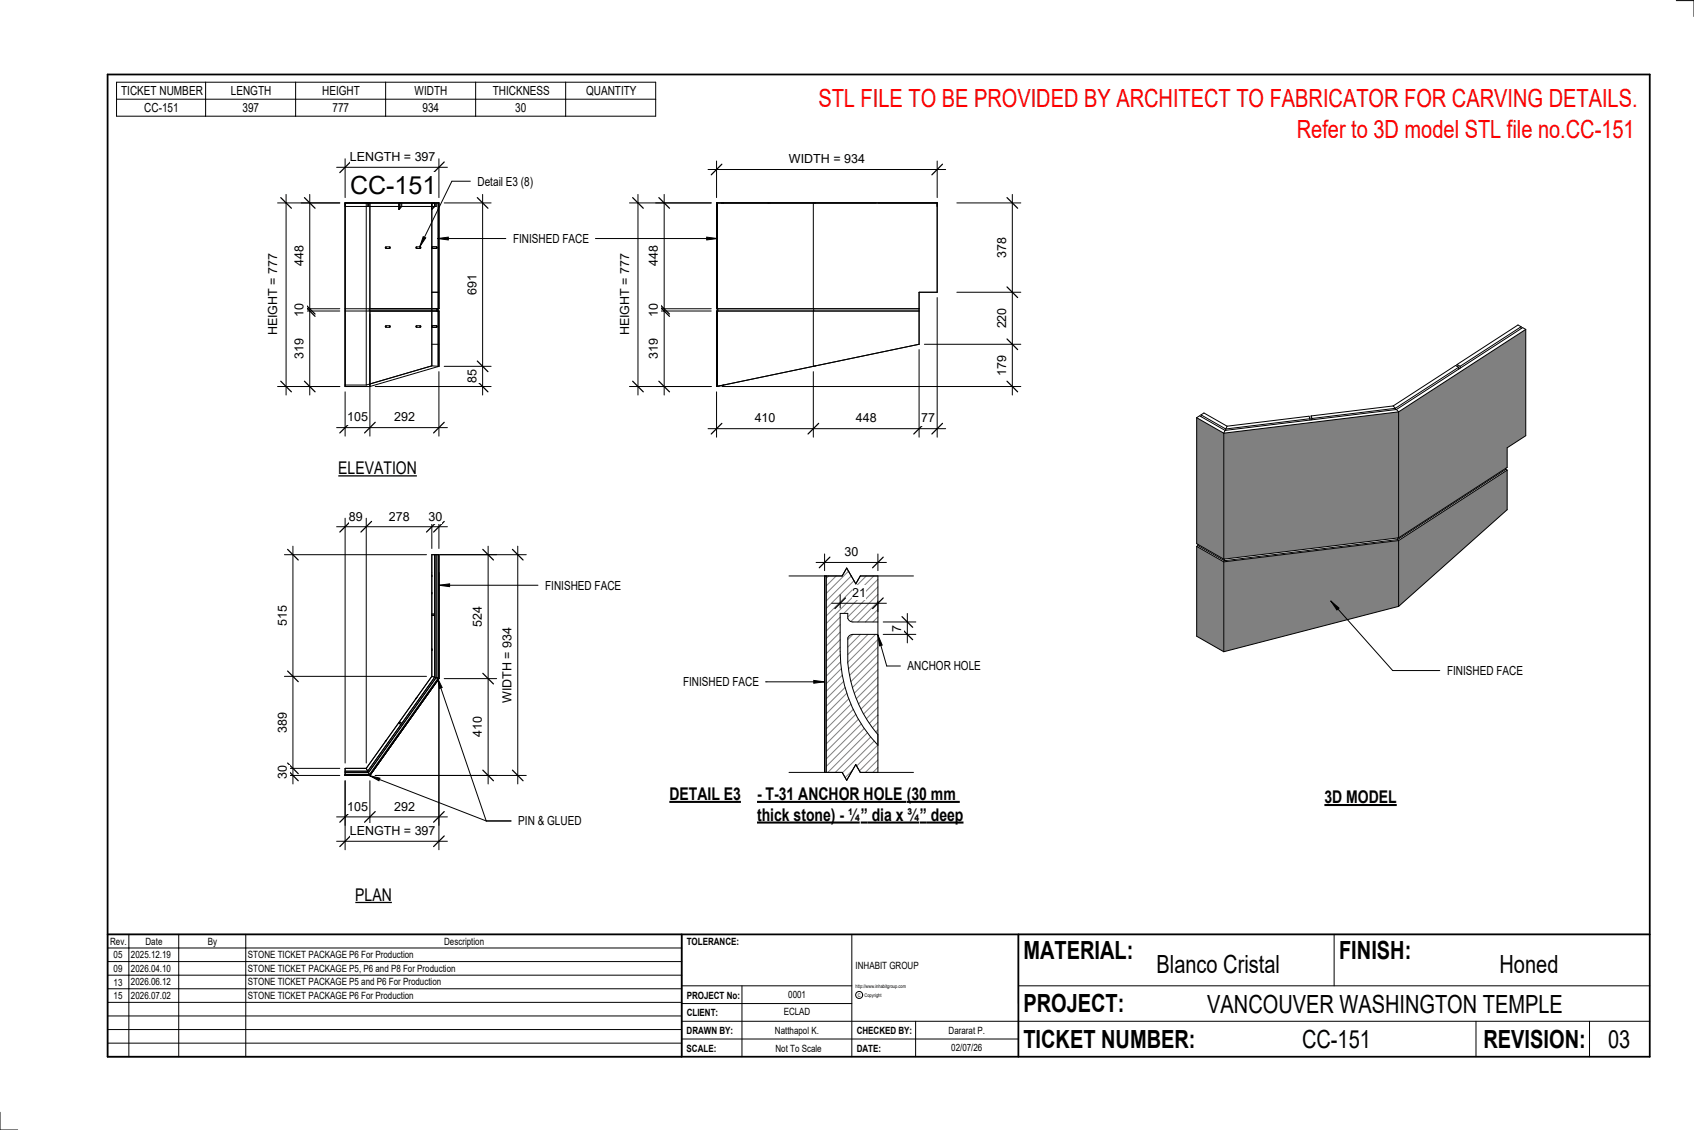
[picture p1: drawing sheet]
<svg xmlns="http://www.w3.org/2000/svg" width="914mm" height="610mm" viewBox="0 0 914 610" stroke-linecap="round" stroke-linejoin="round" font-family="sans-serif">
<path d="M387 168v41v-1v-40zM387 109v58v-58z" fill="#7c7c7c"/>
<path d="M387 109v58M439 109v58M387 168v40M387 167v1M439 168v30M439 167v1M496 167h-109v-58h119v49h-10v28l-109 23v-41h109" fill="none" stroke="#000" stroke-width=".54"/>
<g fill="#7c7c7c">
<path d="M236 167v1z"/>
<path d="M236 168v30h1v-30zM236 109v58h1v-58z"/>
</g>
<g fill="none" stroke="#000" stroke-width=".54">
<path d="M198 109v99M198 109v2M199 109v2M200 109v100M215 109v4M215 113h1M216 109v4M216 109v2l-1 2M217 109v2l-1 2M233 109v88M235 109v2l-2 2M235 109v2h-49"/>
<path d="M236 109v58M208 133v1zM208 133h2M208 134h2M210 133v1zM225 133v1zM225 133h2M225 134h2M227 133v1zM233 133v1zM233 134h.1M233 133h3"/>
<path d="M233 134h3M236 133v1zM236 134h.1M233 158h3M186 167h51v-58h-51v100h14M186 168h51v30l-37 11M199 167v1M208 176v1zM208 176h2M208 177h2M210 176v1zM225 176v1z"/>
<path d="M225 176h2M225 177h2M227 176v1zM233 176h.1M233 176v1zM233 176h3M233 177h3M236 176h.1M236 176v1zM236 167v1M236 168v30M233 197l3 1"/>
<path d="M233 197l-35 11M233 186h3M186 208h12"/>
</g>
<path d="M236 299h1v67l-37 52h-14h13l37-52z" fill="#7c7c7c"/>
<g fill="none" stroke="#000" stroke-width=".54">
<path d="M235 299v66l-19 26M235 299v67l-36 51h-13M236 299v67l-37 52h-13M233 310v1M233 320h.1M233 332h2M233 331h2M233 350v1M225 376l-1 1M233 365l4 1M233 365v-66h4v67M233 365l-35 50"/>
<path d="M237 366l-37 52M208 399v1M215 390l1 1M216 389l1 1M216 391l-18 25h-12M198 415l2 3M198 415h-12v3h14"/>
</g>
<g fill="#808080">
<path d="M646 295l15 8v49l-15-9z"/>
<path d="M755 292l59-38v21l-59 52z"/>
<path d="M661 303l94-11v35l-94 25z"/>
<path d="M646 225l15 9v68l-15-9z"/>
<path d="M755 222l69-44v57l-10 7v10l-59 38z"/>
<path d="M661 234l94-12v68l-94 12z"/>
</g>
<g fill="none" stroke="#000" stroke-width=".54">
<path d="M821 176l-2-1-33 22M821 176l-33 22M821 176v1M824 178l-69 44M824 178l-2-1-68 44M824 178v57l-10 7v10l-59 38M786 197v1M786 197l2 1M787 198v1M787 198l-1-1-34 22M787 198l-34 22M788 198v1"/>
<path d="M752 219l1 1M752 219l-44 5M646 225l15 9M646 225l2-1 13 8M646 225v68l15 9M648 224l2-1 12 7M648 224v1M648 224l14 7M661 234v68M661 232v2M662 231v1M662 230v1"/>
<path d="M707 226l-45 5M707 226v-1l-45 5M707 226v1M708 224v3M708 224v2M708 226h.1M753 220v1M753 220l-45 6M754 221l1 1M754 221l-93 11M755 222l-94 12M755 222v68"/>
<path d="M813 253l-59 38M813 253h.1M813 253l1 1M814 254v21l-59 52M814 254l-59 38M646 295v48l15 9M646 295l15 8M647 294l-1 1M647 294h.1M647 294l14 8M754 291l-93 11M754 290v1"/>
<path d="M755 292v35M755 292l-94 11M755 290l-94 12M661 303v49M661 302h.1M755 327l-94 25"/>
</g>
<path d="M446 311v106h9l2 4 5-9 2 5h10v-15a73 73 0 0 1-20-51v-20h4v3l2 1 14 1v-25h-10l-2 4-5-9-2 5zM458 343v1a67 67 0 0 0 4 32 69 69 0 0 0 12 20v-54h-14z" fill="#fff"/>
<path d="M445 311h1v106h-1z" fill="#7c7c7c"/>
<g fill="none" stroke="#808080" stroke-width=".54">
<path d="M447 311l-1 1M451 311l-5 5M458 308l-12 12M459 311l-13 13M461 313l-15 15M468 311l-22 21M472 311l-26 25M474 313l-18 18M474 317l-16 16M454 333l-8 7M454 337l-8 7M474 321l-15 14"/>
<path d="M474 325l-11 11M474 329l-7 7M474 333l-3 3M454 341l-8 7M454 345l-8 8M454 349l-8 8M454 353l-8 8M454 357l-8 8M460 342l-2 3M464 342l-6 7M469 342l-11 11M473 342l-15 15"/>
<path d="M474 345l-16 16M474 349l-15 15M474 353l-15 15M474 357l-14 14M454 361l-8 8M455 364l-9 9M455 368l-9 9M456 371l-10 10M457 374l-11 11M458 377l-12 12M459 380l-13 13M474 361l-13 13"/>
<path d="M474 365l-12 12M474 369l-11 11M474 373l-9 10M474 377l-8 8M461 383l-15 14M462 385l-16 16M463 388l-17 17M465 390l-19 19M467 393l-21 20M468 395l-21 22M470 398l-19 19M472 400l-17 17"/>
<path d="M474 382l-6 6M474 386l-5 4M474 390l-3 3M474 394l-1 1M460 416l-4 3M474 402l-12 11M474 406l-10 10M474 410l-7 7M474 414l-3 3"/>
</g>
<path d="M382 91h128M387 87v20M506 87v20M445 311h10l2-5 5 9 2-4h10v106h-10l-2-5-5 9-2-4h-10zM446 311v106M474 336l-14-1-2-1v-3h-4a112 112 0 0 0 4 45 73 73 0 0 0 16 26M474 342h-14l-2 2a67 67 0 0 0 6 36 69 69 0 0 0 10 16" fill="none" stroke="#000" stroke-width=".54"/>
<path d="M390 89l-6 5M509 89l-6 5" fill="none" stroke="#000" stroke-width=".67"/>
<path d="M426 82h41v8h-41z" fill="#fff"/>
<path d="M354 109h30M359 105v108M354 167h30M354 168h30M354 209h30" fill="none" stroke="#000" stroke-width=".54"/>
<path d="M356 107l5 5M356 164l5 5M356 165l5 6M356 206l5 5" fill="none" stroke="#000" stroke-width=".67"/>
<g fill="#fff">
<path d="M349 183h8v11h-8z"/>
<path d="M349 164h8v7h-8z"/>
<path d="M349 133h8v11h-8z"/>
</g>
<path d="M340 109h44M344 105v108M340 209h44" fill="none" stroke="#000" stroke-width=".54"/>
<path d="M341 107l6 5M341 206l6 5" fill="none" stroke="#000" stroke-width=".67"/>
<path d="M334 137h7v44h-7z" fill="#fff"/>
<path d="M516 109h35M546 105v108M516 158h35M499 186h52M390 209h161" fill="none" stroke="#000" stroke-width=".54"/>
<path d="M544 107l5 5M544 155l5 6M544 183l5 6M544 206l5 5" fill="none" stroke="#000" stroke-width=".67"/>
<g fill="#fff">
<path d="M537 192h8v11h-8z"/>
<path d="M537 166h8v11h-8z"/>
<path d="M537 128h8v11h-8z"/>
</g>
<path d="M506 161v75M496 189v47M387 211v25M439 200v36M382 231h128" fill="none" stroke="#000" stroke-width=".54"/>
<path d="M390 228l-6 6M442 228l-6 6M499 228l-6 6M509 228l-6 6" fill="none" stroke="#000" stroke-width=".67"/>
<g fill="#fff">
<path d="M497 222h8v7h-8z"/>
<path d="M462 222h11v7h-11z"/>
<path d="M407 222h11v7h-11z"/>
</g>
<path d="M163 109h20M167 105v108M163 168h20M163 167h20M163 209h20" fill="none" stroke="#000" stroke-width=".54"/>
<path d="M164 107l6 5M164 165l6 6M164 164l6 5M164 206l6 5" fill="none" stroke="#000" stroke-width=".67"/>
<g fill="#fff">
<path d="M158 133h7v11h-7z"/>
<path d="M158 164h7v7h-7z"/>
<path d="M158 183h7v11h-7z"/>
</g>
<path d="M240 109h25M261 105v108M240 198h25M203 209h62" fill="none" stroke="#000" stroke-width=".54"/>
<path d="M258 107l5 5M258 195l5 5M258 206l5 5" fill="none" stroke="#000" stroke-width=".67"/>
<g fill="#fff">
<path d="M251 148h8v11h-8z"/>
<path d="M251 199h8v8h-8z"/>
</g>
<path d="M150 109h33M154 105v108M150 209h33" fill="none" stroke="#000" stroke-width=".54"/>
<path d="M152 107l5 5M152 206l5 5" fill="none" stroke="#000" stroke-width=".67"/>
<path d="M144 137h7v44h-7z" fill="#fff"/>
<path d="M200 169v66M186 211v24M237 200v35M182 231h60" fill="none" stroke="#000" stroke-width=".54"/>
<path d="M189 228l-6 6M203 228l-6 6M240 228l-6 6" fill="none" stroke="#000" stroke-width=".67"/>
<g fill="#fff">
<path d="M187 221h11v8h-11z"/>
<path d="M213 221h11v8h-11z"/>
</g>
<path d="M182 90h60M186 86v21M237 86v21" fill="none" stroke="#000" stroke-width=".54"/>
<path d="M189 87l-6 6M240 87l-6 6" fill="none" stroke="#000" stroke-width=".67"/>
<g fill="#fff">
<path d="M189 81h46v7h-46z"/>
<path d="M189 93h47v15h-47z"/>
</g>
<path d="M228 128h2l-3 5z" fill="#000"/>
<path d="M254 98h-10l-17 35M228 128h2l-3 5z" fill="none" stroke="#000" stroke-width=".54"/>
<path d="M258 94h29v8h-29z" fill="#fff"/>
<path d="M237 299h31M263 295v128M240 366h28M203 418h65" fill="none" stroke="#000" stroke-width=".54"/>
<path d="M261 296l5 6M261 363l5 6M261 415l5 6" fill="none" stroke="#000" stroke-width=".67"/>
<g fill="#fff">
<path d="M254 327h8v11h-8z"/>
<path d="M254 387h8v11h-8z"/>
</g>
<path d="M154 299h76M158 295v128M154 365h76M154 418h29M154 415h29" fill="none" stroke="#000" stroke-width=".54"/>
<path d="M155 296l6 6M155 362l6 6M155 415l6 6M155 412l6 5" fill="none" stroke="#000" stroke-width=".67"/>
<g fill="#fff">
<path d="M149 327h7v11h-7z"/>
<path d="M149 384h7v11h-7z"/>
<path d="M149 413h7v7h-7z"/>
</g>
<path d="M237 299h47M279 295v128M203 418h81" fill="none" stroke="#000" stroke-width=".54"/>
<path d="M277 296l5 6M277 415l5 6" fill="none" stroke="#000" stroke-width=".67"/>
<path d="M270 338h8v41h-8z" fill="#fff"/>
<path d="M186 280v132M198 280v132M233 280v16M237 280v16M182 284h60" fill="none" stroke="#000" stroke-width=".54"/>
<path d="M189 281l-6 6M201 281l-6 6M236 281l-6 6M240 281l-6 6" fill="none" stroke="#000" stroke-width=".67"/>
<g fill="#fff">
<path d="M231 275h8v7h-8z"/>
<path d="M210 275h11v7h-11z"/>
<path d="M188 275h8v7h-8z"/>
</g>
<path d="M237 369v76M186 421v24M200 421v24M182 441h60" fill="none" stroke="#000" stroke-width=".54"/>
<path d="M189 438l-6 6M203 438l-6 6M240 438l-6 6" fill="none" stroke="#000" stroke-width=".67"/>
<g fill="#fff">
<path d="M213 431h11v8h-11z"/>
<path d="M187 431h11v8h-11z"/>
</g>
<path d="M237 369v89M186 421v37M182 454h60" fill="none" stroke="#000" stroke-width=".54"/>
<path d="M189 451l-6 6M240 451l-6 6" fill="none" stroke="#000" stroke-width=".67"/>
<path d="M189 444h46v8h-46z" fill="#fff"/>
<path d="M426 311h29l2-5 5 9 2-4h29M413 368h32M439 367l6 1-6 1zM426 417h29l2 4 5-9 2 5h29" fill="none" stroke="#000" stroke-width=".54"/>
<path d="M439 367l6 1-6 1z" fill="#000"/>
<g fill="#fff">
<path d="M369 364h40v8h-40z"/>
<path d="M361 423h39v11h-39z"/>
</g>
<path d="M361 433h39" fill="none" stroke="#000" stroke-width="1.1" stroke-linecap="butt"/>
<g fill="#fff">
<path d="M409 423h81v11h-81z"/>
<path d="M490 423h28v11h-28z"/>
<path d="M409 434h56v11h-56z"/>
<path d="M465 434h3v11h-3z"/>
<path d="M468 434h28v11h-28z"/>
<path d="M496 434h4v11h-4z"/>
<path d="M500 434h20v11h-20z"/>
</g>
<path d="M409 433h80M490 433h28M409 444h55M465 444h31M496 444h24" fill="none" stroke="#000" stroke-width="1.1" stroke-linecap="butt"/>
<path d="M477 336h17M490 331v16M477 342h17" fill="none" stroke="#000" stroke-width=".54"/>
<path d="M487 339l6 6M487 333l6 5" fill="none" stroke="#000" stroke-width=".67"/>
<path d="M480 337h8v4h-8z" fill="#fff"/>
<path d="M449 325h29M454 321v7M474 324v6" fill="none" stroke="#000" stroke-width=".54"/>
<path d="M456 323l-5 5M477 323l-6 5" fill="none" stroke="#000" stroke-width=".67"/>
<path d="M460 316h7v8h-7z" fill="#fff"/>
<path d="M474 343l2 5h-1z" fill="#000"/>
<path d="M474 343l2 5h-1zM474 343l5 16h7" fill="none" stroke="#000" stroke-width=".54"/>
<path d="M490 356h39v7h-39z" fill="#fff"/>
<path d="M445 299v9M474 299v9M441 303h37" fill="none" stroke="#000" stroke-width=".54"/>
<path d="M448 301l-6 5M477 301l-6 5" fill="none" stroke="#000" stroke-width=".67"/>
<path d="M456 294h7v8h-7z" fill="#fff"/>
<g fill="none" stroke="#000" stroke-width=".54">
<path d="M905 0h9v9M460 504v66M720 504v28M891 504h-341v37M368 532h92M401 532v38M550 532h341M368 551h523M368 541h92M494 551v19M797 551v19M858 551v19"/>
<path d="M368 561h182M0 600v10h10"/>
<circle cx="464" cy="537" r="1.9"/>
</g>
<path d="M58 40h833v530h-833zM58 504h833M368 504v66M550 504v66" fill="none" stroke="#000" stroke-width=".96"/>
<g fill="#fff">
<path d="M652 534h192v15h-192z"/>
<path d="M513 562h17v6h-17z"/>
<path d="M425 533h10v6h-10z"/>
<path d="M423 543h15v6h-15z"/>
<path d="M418 553h24v6h-24z"/>
<path d="M624 513h68v15h-68z"/>
<path d="M809 513h33v15h-33z"/>
<path d="M512 553h20v6h-20z"/>
<path d="M703 553h37v15h-37z"/>
<path d="M442 45h443v16h-443z"/>
<path d="M868 553h12v15h-12z"/>
<path d="M61 512h5v6h-5z"/>
<path d="M61 520h5v6h-5z"/>
<path d="M61 527h5v6h-5z"/>
<path d="M61 534h5v6h-5z"/>
<path d="M183 247h42v11h-42z"/>
</g>
<path d="M183 257h42" fill="none" stroke="#000" stroke-width=".69" stroke-linecap="butt"/>
<path d="M192 477h20v11h-20z" fill="#fff"/>
<path d="M192 487h20" fill="none" stroke="#000" stroke-width=".69" stroke-linecap="butt"/>
<path d="M715 424h39v12h-39z" fill="#fff"/>
<path d="M715 434h39" fill="none" stroke="#000" stroke-width="1.1" stroke-linecap="butt"/>
<path d="M700 62h184v15h-184z" fill="#fff"/>
<g fill="none" stroke="#000" stroke-width=".54">
<path d="M63 44h291v19h-291zM63 54h291M111 44v19M160 44v19M208 44v19M257 44v19M305 44v19M236 129l6-1v1zM236 129h37M321 129h66M381 128l6 1h-6zM58 504h310v66h-310z"/>
<path d="M58 519h310M58 511h310M70 504v66M96 504v66M133 504v66M58 533h310M58 526h310M58 555h310M58 548h310M58 541h310M58 563h310"/>
</g>
<path d="M236 129l6-1v1zM381 128l6 1h-6z" fill="#000"/>
<path d="M277 125h41v8h-41z" fill="#fff"/>
<path d="M237 316l6-1v1z" fill="#000"/>
<path d="M237 316l6-1v1zM237 316h53" fill="none" stroke="#000" stroke-width=".54"/>
<path d="M294 312h41v8h-41z" fill="#fff"/>
<path d="M718 324l5 4-1 1z" fill="#000"/>
<path d="M718 324l5 4-1 1zM718 324l34 38h25" fill="none" stroke="#000" stroke-width=".54"/>
<path d="M781 358h41v8h-41z" fill="#fff"/>
<path d="M236 366l3 5h-2zM199 418l6 2v1z" fill="#000"/>
<path d="M236 366l3 5h-2zM236 366l26 77M199 418l6 2v1zM199 418l63 25M262 443h14" fill="none" stroke="#000" stroke-width=".54"/>
<path d="M280 439h34v8h-34z" fill="#fff"/>
<g font-size="13.5" fill="#f00">
<text x="442" y="58">STL FILE TO BE PROVIDED BY ARCHITECT TO FABRICATOR FOR CARVING DETAILS.</text>
<text x="700" y="75">Refer to 3D model STL file no.CC-151</text>
</g>
<g font-size="13.5">
<text x="189" y="105">CC-151</text>
<text x="552" y="517">MATERIAL:</text>
<text x="723" y="517">FINISH:</text>
<text x="624" y="525">Blanco Cristal</text>
<text x="809" y="525">Honed</text>
<text x="552" y="546">PROJECT:</text>
<text x="652" y="546">VANCOUVER WASHINGTON TEMPLE</text>
<text x="552" y="565">TICKET NUMBER:</text>
<text x="703" y="565">CC-151</text>
<text x="801" y="565">REVISION:</text>
<text x="868" y="565">03</text>
</g>
<g font-size="9.4">
<text x="183" y="256">ELEVATION</text>
<text x="361" y="432">DETAIL E3</text>
<text x="409" y="432">- T-31 ANCHOR HOLE</text>
<text x="490" y="432">(30 mm</text>
<text x="715" y="433">3D MODEL</text>
<text x="409" y="443">thick stone) - ¼</text>
<text x="465" y="443">”</text>
<text x="471" y="443">dia x ¾</text>
<text x="496" y="443">”</text>
<text x="502" y="443">deep</text>
<text x="192" y="486">PLAN</text>
</g>
<g font-size="6.7">
<text x="65" y="51">TICKET NUMBER</text>
<text x="125" y="51">LENGTH</text>
<text x="174" y="51">HEIGHT</text>
<text x="224" y="51">WIDTH</text>
<text x="266" y="51">THICKNESS</text>
<text x="316" y="51">QUANTITY</text>
<text x="78" y="60">CC-151</text>
<text x="131" y="60">397</text>
<text x="179" y="60">777</text>
<text x="228" y="60">934</text>
<text x="278" y="60">30</text>
<text x="189" y="87">LENGTH = 397</text>
<text x="426" y="88">WIDTH = 934</text>
<text x="258" y="100">Detail E3 (8)</text>
<text x="277" y="131">FINISHED FACE</text>
<text x="164" y="144" transform="rotate(-90 164 144)">448</text>
<text x="355" y="144" transform="rotate(-90 355 144)">448</text>
<text x="543" y="139" transform="rotate(-90 543 139)">378</text>
<text x="257" y="159" transform="rotate(-90 257 159)">691</text>
<text x="164" y="171" transform="rotate(-90 164 171)">10</text>
<text x="355" y="171" transform="rotate(-90 355 171)">10</text>
<text x="543" y="177" transform="rotate(-90 543 177)">220</text>
<text x="150" y="181" transform="rotate(-90 150 181)">HEIGHT = 777</text>
<text x="340" y="181" transform="rotate(-90 340 181)">HEIGHT = 777</text>
<text x="164" y="194" transform="rotate(-90 164 194)">319</text>
<text x="355" y="194" transform="rotate(-90 355 194)">319</text>
<text x="543" y="203" transform="rotate(-90 543 203)">179</text>
<text x="257" y="207" transform="rotate(-90 257 207)">85</text>
<text x="187" y="227">105</text>
<text x="213" y="227">292</text>
<text x="407" y="228">410</text>
<text x="462" y="228">448</text>
<text x="497" y="228">77</text>
<text x="188" y="281">89</text>
<text x="210" y="281">278</text>
<text x="231" y="281">30</text>
<text x="456" y="300">30</text>
<text x="294" y="318">FINISHED FACE</text>
<text x="460" y="322">21</text>
<text x="155" y="338" transform="rotate(-90 155 338)">515</text>
<text x="260" y="338" transform="rotate(-90 260 338)">524</text>
<text x="486" y="341" transform="rotate(-90 486 341)">7</text>
<text x="490" y="362">ANCHOR HOLE</text>
<text x="781" y="364">FINISHED FACE</text>
<text x="369" y="370">FINISHED FACE</text>
<text x="276" y="379" transform="rotate(-90 276 379)">WIDTH = 934</text>
<text x="155" y="395" transform="rotate(-90 155 395)">389</text>
<text x="260" y="398" transform="rotate(-90 260 398)">410</text>
<text x="155" y="420" transform="rotate(-90 155 420)">30</text>
<text x="187" y="437">105</text>
<text x="213" y="437">292</text>
<text x="280" y="445">PIN &amp; GLUED</text>
<text x="189" y="450">LENGTH = 397</text>
</g>
<g font-size="5.4">
<text x="59" y="510">Rev.</text>
<text x="79" y="510">Date</text>
<text x="112" y="510">By</text>
<text x="240" y="510">Description</text>
<text x="371" y="510">TOLERANCE:</text>
<text x="61" y="517">05</text>
<text x="71" y="517">2025.12.19</text>
<text x="134" y="517">STONE TICKET PACKAGE P6 For Production</text>
<text x="61" y="525">09</text>
<text x="71" y="524">2026.04.10</text>
<text x="134" y="524">STONE TICKET PACKAGE P5, P6 and P8 For Production</text>
<text x="462" y="523">INHABIT GROUP</text>
<text x="61" y="532">13</text>
<text x="71" y="532">2026.06.12</text>
<text x="134" y="532">STONE TICKET PACKAGE P5 and P6 For Production</text>
<text x="61" y="539">15</text>
<text x="71" y="539">2026.07.02</text>
<text x="134" y="539">STONE TICKET PACKAGE P6 For Production</text>
<text x="371" y="539">PROJECT No:</text>
<text x="425" y="538">0001</text>
<text x="371" y="548">CLIENT:</text>
<text x="423" y="548">ECLAD</text>
<text x="371" y="558">DRAWN BY:</text>
<text x="418" y="558">Natthapol K.</text>
<text x="462" y="558">CHECKED BY:</text>
<text x="512" y="558">Dararat P.</text>
<text x="371" y="567">SCALE:</text>
<text x="419" y="567">Not To Scale</text>
<text x="462" y="567">DATE:</text>
<text x="513" y="567">02/07/26</text>
</g>
<g font-size="2.7">
<text x="462" y="533">http://www.inhabitgroup.com</text>
<text x="463" y="538">C</text>
<text x="467" y="538">Copyright</text>
</g>
</svg>
